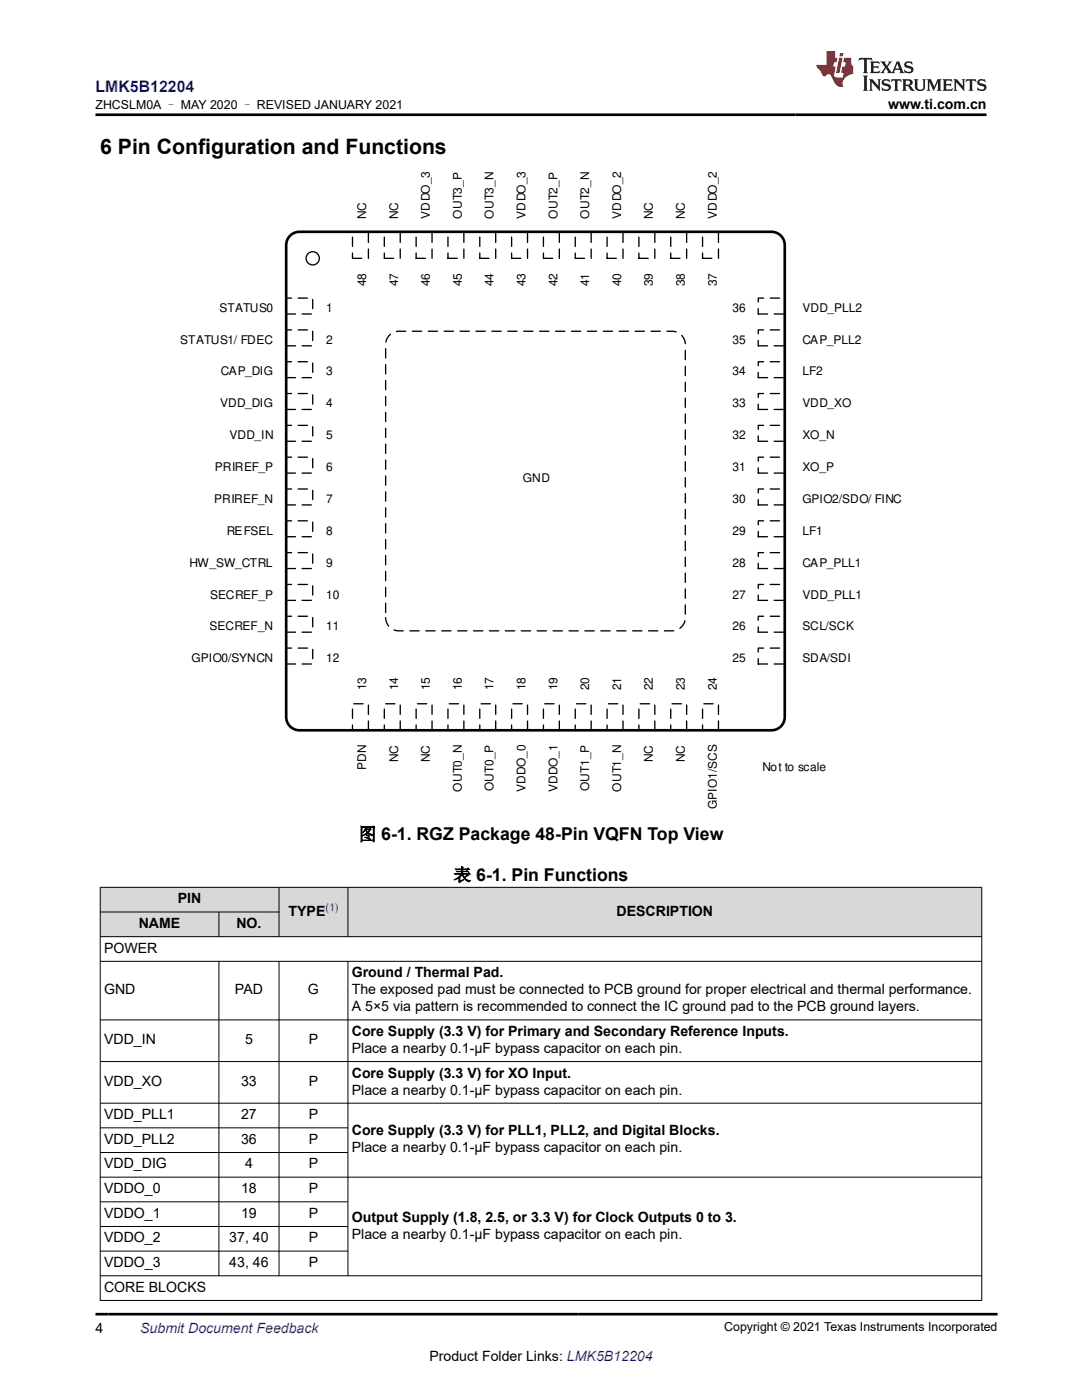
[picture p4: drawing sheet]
<svg xmlns="http://www.w3.org/2000/svg" width="216mm" height="279mm" viewBox="0 0 216 279" stroke-linecap="round" stroke-linejoin="round" font-family="sans-serif">
<path d="M70.3 46.3h3.2v5.3h-3.2z" fill="none" stroke="#000" stroke-width=".26" stroke-dasharray="1.9 1.3"/>
<path d="M70.3 140.5h3.2v5.2h-3.2z" fill-rule="evenodd" fill="#fff"/>
<path d="M70.3 140.5h3.2v5.2h-3.2z" fill="none" stroke="#000" stroke-width=".26" stroke-dasharray="1.9 1.3"/>
<path d="M57.1 59.5h5.3v3.2h-5.3z" fill-rule="evenodd" fill="#fff"/>
<path d="M57.1 59.5h5.3v3.2h-5.3z" fill="none" stroke="#000" stroke-width=".26" stroke-dasharray="1.9 1.3"/>
<path d="M151.3 59.5h5.3v3.2h-5.3z" fill-rule="evenodd" fill="#fff"/>
<path d="M151.3 59.5h5.3v3.2h-5.3z" fill="none" stroke="#000" stroke-width=".26" stroke-dasharray="1.9 1.3"/>
<path d="M76.7 46.3h3.2v5.3h-3.2z" fill-rule="evenodd" fill="#fff"/>
<path d="M76.7 46.3h3.2v5.3h-3.2z" fill="none" stroke="#000" stroke-width=".26" stroke-dasharray="1.9 1.3"/>
<path d="M76.7 140.5h3.2v5.2h-3.2z" fill-rule="evenodd" fill="#fff"/>
<path d="M76.7 140.5h3.2v5.2h-3.2z" fill="none" stroke="#000" stroke-width=".26" stroke-dasharray="1.9 1.3"/>
<path d="M57.1 65.8h5.3v3.2h-5.3z" fill-rule="evenodd" fill="#fff"/>
<path d="M57.1 65.8h5.3v3.2h-5.3z" fill="none" stroke="#000" stroke-width=".26" stroke-dasharray="1.9 1.3"/>
<path d="M151.3 65.8h5.3v3.2h-5.3z" fill-rule="evenodd" fill="#fff"/>
<path d="M151.3 65.8h5.3v3.2h-5.3z" fill="none" stroke="#000" stroke-width=".26" stroke-dasharray="1.9 1.3"/>
<path d="M83 46.3h3.2v5.3h-3.2z" fill-rule="evenodd" fill="#fff"/>
<path d="M83 46.3h3.2v5.3h-3.2z" fill="none" stroke="#000" stroke-width=".26" stroke-dasharray="1.9 1.3"/>
<path d="M83 140.5h3.2v5.2h-3.2z" fill-rule="evenodd" fill="#fff"/>
<path d="M83 140.5h3.2v5.2h-3.2z" fill="none" stroke="#000" stroke-width=".26" stroke-dasharray="1.9 1.3"/>
<path d="M57.1 72.2h5.3v3.2h-5.3z" fill-rule="evenodd" fill="#fff"/>
<path d="M57.1 72.2h5.3v3.2h-5.3z" fill="none" stroke="#000" stroke-width=".26" stroke-dasharray="1.9 1.3"/>
<path d="M151.3 72.2h5.3v3.2h-5.3z" fill-rule="evenodd" fill="#fff"/>
<path d="M151.3 72.2h5.3v3.2h-5.3z" fill="none" stroke="#000" stroke-width=".26" stroke-dasharray="1.9 1.3"/>
<path d="M89.4 46.3h3.2v5.3h-3.2z" fill-rule="evenodd" fill="#fff"/>
<path d="M89.4 46.3h3.2v5.3h-3.2z" fill="none" stroke="#000" stroke-width=".26" stroke-dasharray="1.9 1.3"/>
<path d="M89.4 140.5h3.2v5.2h-3.2z" fill-rule="evenodd" fill="#fff"/>
<path d="M89.4 140.5h3.2v5.2h-3.2z" fill="none" stroke="#000" stroke-width=".26" stroke-dasharray="1.9 1.3"/>
<path d="M57.1 78.5h5.3v3.2h-5.3z" fill-rule="evenodd" fill="#fff"/>
<path d="M57.1 78.5h5.3v3.2h-5.3z" fill="none" stroke="#000" stroke-width=".26" stroke-dasharray="1.9 1.3"/>
<path d="M151.3 78.5h5.3v3.2h-5.3z" fill-rule="evenodd" fill="#fff"/>
<path d="M151.3 78.5h5.3v3.2h-5.3z" fill="none" stroke="#000" stroke-width=".26" stroke-dasharray="1.9 1.3"/>
<path d="M95.7 46.3h3.2v5.3h-3.2z" fill-rule="evenodd" fill="#fff"/>
<path d="M95.7 46.3h3.2v5.3h-3.2z" fill="none" stroke="#000" stroke-width=".26" stroke-dasharray="1.9 1.3"/>
<path d="M95.7 140.5h3.2v5.2h-3.2z" fill-rule="evenodd" fill="#fff"/>
<path d="M95.7 140.5h3.2v5.2h-3.2z" fill="none" stroke="#000" stroke-width=".26" stroke-dasharray="1.9 1.3"/>
<path d="M57.1 84.9h5.3v3.2h-5.3z" fill-rule="evenodd" fill="#fff"/>
<path d="M57.1 84.9h5.3v3.2h-5.3z" fill="none" stroke="#000" stroke-width=".26" stroke-dasharray="1.9 1.3"/>
<path d="M151.3 84.9h5.3v3.2h-5.3z" fill-rule="evenodd" fill="#fff"/>
<path d="M151.3 84.9h5.3v3.2h-5.3z" fill="none" stroke="#000" stroke-width=".26" stroke-dasharray="1.9 1.3"/>
<path d="M102.1 46.3h3.2v5.3h-3.2z" fill-rule="evenodd" fill="#fff"/>
<path d="M102.1 46.3h3.2v5.3h-3.2z" fill="none" stroke="#000" stroke-width=".26" stroke-dasharray="1.9 1.3"/>
<path d="M102.1 140.5h3.2v5.2h-3.2z" fill-rule="evenodd" fill="#fff"/>
<path d="M102.1 140.5h3.2v5.2h-3.2z" fill="none" stroke="#000" stroke-width=".26" stroke-dasharray="1.9 1.3"/>
<path d="M57.1 91.2h5.3v3.2h-5.3z" fill-rule="evenodd" fill="#fff"/>
<path d="M57.1 91.2h5.3v3.2h-5.3z" fill="none" stroke="#000" stroke-width=".26" stroke-dasharray="1.9 1.3"/>
<path d="M151.3 91.2h5.3v3.2h-5.3z" fill-rule="evenodd" fill="#fff"/>
<path d="M151.3 91.2h5.3v3.2h-5.3z" fill="none" stroke="#000" stroke-width=".26" stroke-dasharray="1.9 1.3"/>
<path d="M108.4 46.3h3.2v5.3h-3.2z" fill-rule="evenodd" fill="#fff"/>
<path d="M108.4 46.3h3.2v5.3h-3.2z" fill="none" stroke="#000" stroke-width=".26" stroke-dasharray="1.9 1.3"/>
<path d="M108.4 140.5h3.2v5.2h-3.2z" fill-rule="evenodd" fill="#fff"/>
<path d="M108.4 140.5h3.2v5.2h-3.2z" fill="none" stroke="#000" stroke-width=".26" stroke-dasharray="1.9 1.3"/>
<path d="M57.1 97.6h5.3v3.2h-5.3z" fill-rule="evenodd" fill="#fff"/>
<path d="M57.1 97.6h5.3v3.2h-5.3z" fill="none" stroke="#000" stroke-width=".26" stroke-dasharray="1.9 1.3"/>
<path d="M151.3 97.6h5.3v3.2h-5.3z" fill-rule="evenodd" fill="#fff"/>
<path d="M151.3 97.6h5.3v3.2h-5.3z" fill="none" stroke="#000" stroke-width=".26" stroke-dasharray="1.9 1.3"/>
<path d="M114.8 46.3h3.2v5.3h-3.2z" fill-rule="evenodd" fill="#fff"/>
<path d="M114.8 46.3h3.2v5.3h-3.2z" fill="none" stroke="#000" stroke-width=".26" stroke-dasharray="1.9 1.3"/>
<path d="M114.8 140.5h3.2v5.2h-3.2z" fill-rule="evenodd" fill="#fff"/>
<path d="M114.8 140.5h3.2v5.2h-3.2z" fill="none" stroke="#000" stroke-width=".26" stroke-dasharray="1.9 1.3"/>
<path d="M57.1 103.9h5.3v3.2h-5.3z" fill-rule="evenodd" fill="#fff"/>
<path d="M57.1 103.9h5.3v3.2h-5.3z" fill="none" stroke="#000" stroke-width=".26" stroke-dasharray="1.9 1.3"/>
<path d="M151.3 103.9h5.3v3.2h-5.3z" fill-rule="evenodd" fill="#fff"/>
<path d="M151.3 103.9h5.3v3.2h-5.3z" fill="none" stroke="#000" stroke-width=".26" stroke-dasharray="1.9 1.3"/>
<path d="M121.1 46.3h3.2v5.3h-3.2z" fill-rule="evenodd" fill="#fff"/>
<path d="M121.1 46.3h3.2v5.3h-3.2z" fill="none" stroke="#000" stroke-width=".26" stroke-dasharray="1.9 1.3"/>
<path d="M121.1 140.5h3.2v5.2h-3.2z" fill-rule="evenodd" fill="#fff"/>
<path d="M121.1 140.5h3.2v5.2h-3.2z" fill="none" stroke="#000" stroke-width=".26" stroke-dasharray="1.9 1.3"/>
<path d="M57.1 110.3h5.3v3.2h-5.3z" fill-rule="evenodd" fill="#fff"/>
<path d="M57.1 110.3h5.3v3.2h-5.3z" fill="none" stroke="#000" stroke-width=".26" stroke-dasharray="1.9 1.3"/>
<path d="M151.3 110.3h5.3v3.2h-5.3z" fill-rule="evenodd" fill="#fff"/>
<path d="M151.3 110.3h5.3v3.2h-5.3z" fill="none" stroke="#000" stroke-width=".26" stroke-dasharray="1.9 1.3"/>
<path d="M127.5 46.3h3.2v5.3h-3.2z" fill-rule="evenodd" fill="#fff"/>
<path d="M127.5 46.3h3.2v5.3h-3.2z" fill="none" stroke="#000" stroke-width=".26" stroke-dasharray="1.9 1.3"/>
<path d="M127.5 140.5h3.2v5.2h-3.2z" fill-rule="evenodd" fill="#fff"/>
<path d="M127.5 140.5h3.2v5.2h-3.2z" fill="none" stroke="#000" stroke-width=".26" stroke-dasharray="1.9 1.3"/>
<path d="M57.1 116.6h5.3v3.2h-5.3z" fill-rule="evenodd" fill="#fff"/>
<path d="M57.1 116.6h5.3v3.2h-5.3z" fill="none" stroke="#000" stroke-width=".26" stroke-dasharray="1.9 1.3"/>
<path d="M151.3 116.6h5.3v3.2h-5.3z" fill-rule="evenodd" fill="#fff"/>
<path d="M151.3 116.6h5.3v3.2h-5.3z" fill="none" stroke="#000" stroke-width=".26" stroke-dasharray="1.9 1.3"/>
<path d="M133.8 46.3h3.2v5.3h-3.2z" fill-rule="evenodd" fill="#fff"/>
<path d="M133.8 46.3h3.2v5.3h-3.2z" fill="none" stroke="#000" stroke-width=".26" stroke-dasharray="1.9 1.3"/>
<path d="M133.8 140.5h3.2v5.2h-3.2z" fill-rule="evenodd" fill="#fff"/>
<path d="M133.8 140.5h3.2v5.2h-3.2z" fill="none" stroke="#000" stroke-width=".26" stroke-dasharray="1.9 1.3"/>
<path d="M57.1 123h5.3v3.2h-5.3z" fill-rule="evenodd" fill="#fff"/>
<path d="M57.1 123h5.3v3.2h-5.3z" fill="none" stroke="#000" stroke-width=".26" stroke-dasharray="1.9 1.3"/>
<path d="M151.3 123h5.3v3.2h-5.3z" fill-rule="evenodd" fill="#fff"/>
<path d="M151.3 123h5.3v3.2h-5.3z" fill="none" stroke="#000" stroke-width=".26" stroke-dasharray="1.9 1.3"/>
<path d="M140.2 46.3h3.2v5.3h-3.2z" fill-rule="evenodd" fill="#fff"/>
<path d="M140.2 46.3h3.2v5.3h-3.2z" fill="none" stroke="#000" stroke-width=".26" stroke-dasharray="1.9 1.3"/>
<path d="M140.2 140.5h3.2v5.2h-3.2z" fill-rule="evenodd" fill="#fff"/>
<path d="M140.2 140.5h3.2v5.2h-3.2z" fill="none" stroke="#000" stroke-width=".26" stroke-dasharray="1.9 1.3"/>
<path d="M57.1 129.3h5.3v3.2h-5.3z" fill-rule="evenodd" fill="#fff"/>
<path d="M57.1 129.3h5.3v3.2h-5.3z" fill="none" stroke="#000" stroke-width=".26" stroke-dasharray="1.9 1.3"/>
<path d="M151.3 129.3h5.3v3.2h-5.3z" fill-rule="evenodd" fill="#fff"/>
<path d="M151.3 129.3h5.3v3.2h-5.3z" fill="none" stroke="#000" stroke-width=".26" stroke-dasharray="1.9 1.3"/>
<circle cx="62.4" cy="51.6" r="1.32" fill="none" stroke="#000" stroke-width=".26"/>
<path d="M57.7 47.3a2.64 2.64 0 0 1 2.1-1h94.1a2.65 2.65 0 0 1 2.7 2.6v94.2a2.65 2.65 0 0 1-2.7 2.6h-94.1a2.65 2.65 0 0 1-2.7-2.6v-94.2l.1-.6z" fill="none" stroke="#000" stroke-width=".53"/>
<path d="M77.5 67.1a2.64 2.64 0 0 1 2.1-1h54.5a2.65 2.65 0 0 1 2.6 2.7v54.5a2.65 2.65 0 0 1-2.6 2.6h-54.5a2.65 2.65 0 0 1-2.7-2.6v-54.5l.1-.7z" fill-rule="evenodd" fill="#fff"/>
<path d="M77.5 67.1a2.64 2.64 0 0 1 2.1-1h54.5a2.65 2.65 0 0 1 2.6 2.7v54.5a2.65 2.65 0 0 1-2.6 2.6h-54.5a2.65 2.65 0 0 1-2.7-2.6v-54.5l.1-.7z" fill="none" stroke="#000" stroke-width=".26" stroke-dasharray="1.9 1.3"/>
<g fill="#d8d8d8">
<path d="M20 177.1h175.9v4.9h-175.9z" fill-rule="evenodd"/>
<path d="M20.1 177.2h35.5v4.7h-35.5z" fill-rule="evenodd"/>
<path d="M55.7 177.2h13.7v9.7h-13.7z" fill-rule="evenodd"/>
<path d="M69.5 177.2h126.3v9.7h-126.3z" fill-rule="evenodd"/>
<path d="M20.1 182.1h23.5v4.8h-23.5z" fill-rule="evenodd"/>
<path d="M43.7 182.1h11.9v4.8h-11.9z" fill-rule="evenodd"/>
</g>
<g fill="none" stroke="#000" stroke-width=".2">
<path d="M19.9 177.1h176.1M20 177v82.6M55.7 177v10M69.4 177v10M195.9 177v82.6M19.9 182h35.8M19.9 186.9h176.1M19.9 191.9h176.1M43.7 182v5M43.7 191.9v62.8M55.7 191.9v62.8M69.4 191.9v62.8"/>
<path d="M19.9 203.5h176.1M19.9 211.9h176.1M19.9 220.2h176.1M19.9 225.1h49.6M19.9 234.9h176.1M19.9 230h49.6M19.9 239.8h49.6M19.9 254.6h176.1M19.9 244.8h49.6M19.9 249.7h49.6M19.9 259.5h176.1"/>
</g>
<path d="M171.5 11.6l-.2 .5 .5-.2h.6v.1v2.2l-.2 .4h1l-.2-.4v-2.2v-.1h.5l.5 .2-.1-.5zM173.6 12.3l.2 .4v1.5l-.2 .4h1.9l.1-.6a1.08 1.08 0 0 1-1.3 .2v-.7h.6l.4 .2v-.7l-.4 .2h-.6v-.5l.2-.2a1 1 0 0 1 1 .3l-.1-.5zM175.7 12.3l.9 1.1-1 1.2h.9l-.2-.2 .5-.8 .4 .8-.2 .2h1.6l-.2-.2 .2-.5h.9l.1 .5-.1 .2h.9l-.2-.3-.8-2h-.5l-.9 2.2-.9-1.1 .9-1.1h-.8l.2 .2-.4 .6-.4-.6 .2-.2zM179 12.7l.4 1h-.7zM180.7 12.4a.65 .65 0 0 0-.2 .7 .65 .65 0 0 0 .6 .5l.6 .1 .1 .3a.79 .79 0 0 1-.7 .4 .79 .79 0 0 1-.7-.5l.1 .7 .2-.1a.93 .93 0 0 0 1.1 .1 .93 .93 0 0 0 .4-1 1.46 1.46 0 0 0-1.2-.6l-.1-.3a1.09 1.09 0 0 1 1.2 .2l-.2-.6-.1 .1-.5-.2zM172.2 15.1l.2 .4v2.2l-.2 .4h1l-.2-.4v-2.2l.2-.4zM173.4 15.8l.2 .4v1.5l-.2 .4h.8l-.3-.4 .1-1.3 1.6 1.8v-2l.2-.4h-.7l.1 .2 .1 1.1-1.2-1.3zM176.2 15.9a.65 .65 0 0 0-.2 .8 .65 .65 0 0 0 .6 .4l.6 .2 .1 .2a.79 .79 0 0 1-.7 .4 .79 .79 0 0 1-.7-.5l.1 .7 .2-.1a.93 .93 0 0 0 1.1 .1 .93 .93 0 0 0 .4-.9 1.46 1.46 0 0 0-1.2-.6l-.1-.4a1.09 1.09 0 0 1 1.2 .2l-.1-.6-.2 .1-.5-.1zM177.9 15.8l-.1 .6a.63 .63 0 0 1 .8-.3v1.6l-.3 .4h1l-.2-.4v-1.6a.66 .66 0 0 1 .8 .3l-.1-.6zM180 15.8l.2 .4v1.5l-.2 .4h1l-.2-.2-.1-.7h.5l.1 .2a.79 .79 0 0 0 1.2 .6l-1-.9a.61 .61 0 0 0 .6-.6 .61 .61 0 0 0-.5-.7zM180.8 16.1h.1a.47 .47 0 0 1 .5 .1 .47 .47 0 0 1 .1 .5l-.1 .1-.7 .1zM182.3 15.8l.2 .2a2.27 2.27 0 0 0 .4 2 1.04 1.04 0 0 0 1.7-.7v-1.3l.2-.2h-.8l.2 .4v1.1a.6 .6 0 0 1-.6 .6 .6 .6 0 0 1-.6-.6v-1.1l.3-.4zM184.9 15.8l.2 .4v1.5l-.2 .4h.8l-.3-.4v-1.4l.9 1.9 .9-1.9v1.4l-.3 .4h1l-.2-.4v-1.5l.2-.4h-.8l-.7 1.5-.6-1.5zM188.1 15.8l.2 .4v1.5l-.2 .4h1.9l.1-.6a1.09 1.09 0 0 1-1.3 .2v-.7h.6l.4 .2v-.6l-.4 .2h-.6v-.6l.2-.1a1.01 1.01 0 0 1 1 .3l-.1-.6zM190.2 15.8l.3 .4v1.5l-.3 .4h.8l-.2-.4v-1.3l1.6 1.8v-2l.2-.4h-.7l.2 .2v1.1l-1.2-1.3zM192.8 15.8l-.1 .6a.63 .63 0 0 1 .8-.3v1.6l-.3 .4h1l-.2-.4v-1.6a.66 .66 0 0 1 .8 .3l-.1-.6zM195.2 15.9a.65 .65 0 0 0-.2 .8 .65 .65 0 0 0 .6 .4l.6 .2 .2 .2a.79 .79 0 0 1-.7 .4 .79 .79 0 0 1-.7-.5l.1 .7 .2-.1a.93 .93 0 0 0 1 .1 .93 .93 0 0 0 .5-.9 1.46 1.46 0 0 0-1.3-.6v-.4a1.09 1.09 0 0 1 1.2 .2l-.2-.6-.2 .1-.5-.1z" fill="#231f20"/>
<path d="M164.9 10.2v2.8h-2l.1 .3 .8 1a.95 .95 0 0 0 1 .9 .59 .59 0 0 1 .5-.4 .59 .59 0 0 1 .5 .4l.4 .7a1.59 1.59 0 0 0 2.1 1.4 1.61 1.61 0 0 1 1-2.3l1-.3-.1-1.5a1.59 1.59 0 0 1-.3-1.7h-1.5l-.2 .9h.6l-.2 .9h-.5l-.2 1v.2l.4 .1-.1 .9h-.7a.73 .73 0 0 1-1-.7l.3-1.5h-.5l.1-.9h.5l.2-.9h-.5v-1.3zM167.4 11.5l-.6 3.1h.7l.6-3.1zM167.6 10.6l-.1 .6h.7l.1-.6z" fill="#ed1c24"/>
<path d="M19 22.9h177.8M19 262.3h180" fill="none" stroke="#000" stroke-width=".53"/>
<text font-size="4.2" x="20" y="30.7">6 Pin Configuration and Functions</text>
<g font-size="3.5">
<text x="71.6" y="167.7">图 6-1. RGZ Package 48-Pin VQFN Top View</text>
<text x="90.5" y="175.8">表 6-1. Pin Functions</text>
</g>
<text font-size="3.2" fill="#00f" x="19.1" y="18.3">LMK5B12204</text>
<g font-size="2.8">
<text x="177.2" y="21.7">www.ti.com.cn</text>
<text x="27.7" y="185.2">NAME</text>
<text x="35.5" y="180.3">PIN</text>
<text x="47.2" y="185.2">NO.</text>
<text x="57.6" y="182.7">TYPE</text>
<text x="123" y="182.7">DESCRIPTION</text>
<text x="20.8" y="190.1">POWER</text>
<text x="70.2" y="195">Ground / Thermal Pad.</text>
<text x="20.8" y="198.4">GND</text>
<text x="46.9" y="198.4">PAD</text>
<text x="61.5" y="198.4">G</text>
<text x="70.2" y="198.4">The exposed pad must be connected to PCB ground for proper electrical and thermal performance.</text>
<text x="70.2" y="201.8">A 5×5 via pattern is recommended to connect the IC ground pad to the PCB ground layers.</text>
<text x="20.8" y="208.4">VDD_IN</text>
<text x="48.9" y="208.4">5</text>
<text x="61.6" y="208.4">P</text>
<text x="70.2" y="206.7">Core Supply (3.3 V) for Primary and Secondary Reference Inputs.</text>
<text x="70.2" y="210.1">Place a nearby 0.1-µF bypass capacitor on each pin.</text>
<text x="70.2" y="215">Core Supply (3.3 V) for XO Input.</text>
<text x="20.8" y="216.7">VDD_XO</text>
<text x="48.1" y="216.7">33</text>
<text x="61.6" y="216.7">P</text>
<text x="70.2" y="218.4">Place a nearby 0.1-µF bypass capacitor on each pin.</text>
<text x="20.8" y="223.4">VDD_PLL1</text>
<text x="48.1" y="223.4">27</text>
<text x="61.6" y="223.4">P</text>
<text x="70.2" y="226.6">Core Supply (3.3 V) for PLL1, PLL2, and Digital Blocks.</text>
<text x="20.8" y="228.3">VDD_PLL2</text>
<text x="20.8" y="233.2">VDD_DIG</text>
<text x="48.1" y="228.3">36</text>
<text x="48.9" y="233.2">4</text>
<text x="61.6" y="228.3">P</text>
<text x="61.6" y="233.2">P</text>
<text x="70.2" y="230">Place a nearby 0.1-µF bypass capacitor on each pin.</text>
<text x="20.8" y="238.1">VDDO_0</text>
<text x="48.1" y="238.1">18</text>
<text x="61.6" y="238.1">P</text>
<text x="20.8" y="243">VDDO_1</text>
<text x="48.1" y="243">19</text>
<text x="61.6" y="243">P</text>
<text x="70.2" y="243.8">Output Supply (1.8, 2.5, or 3.3 V) for Clock Outputs 0 to 3.</text>
<text x="20.8" y="248">VDDO_2</text>
<text x="45.8" y="248">37, 40</text>
<text x="61.6" y="248">P</text>
<text x="70.2" y="247.2">Place a nearby 0.1-µF bypass capacitor on each pin.</text>
<text x="20.8" y="252.9">VDDO_3</text>
<text x="20.8" y="257.8">CORE BLOCKS</text>
<text x="45.8" y="252.9">43, 46</text>
<text x="61.6" y="252.9">P</text>
<text x="19" y="266">4</text>
<text x="85.7" y="271.7">Product Folder Links: LMK5B12204</text>
</g>
<text font-size="2.8" fill="#00f" x="28" y="266">Submit Document Feedback</text>
<g font-size="2.5">
<text x="19.1" y="21.8">ZHCSLM0A – MAY 2020 – REVISED JANUARY 2021</text>
<text x="144.5" y="265.7">Copyright © 2021 Texas Instruments Incorporated</text>
</g>
<g font-size="2.4">
<text x="73.1" y="43.6" transform="rotate(-90 73.1 43.6)">NC</text>
<text x="79.4" y="43.6" transform="rotate(-90 79.4 43.6)">NC</text>
<text x="85.8" y="43.6" transform="rotate(-90 85.8 43.6)">VDDO_3</text>
<text x="92.1" y="43.6" transform="rotate(-90 92.1 43.6)">OUT3_P</text>
<text x="98.5" y="43.6" transform="rotate(-90 98.5 43.6)">OUT3_N</text>
<text x="104.9" y="43.6" transform="rotate(-90 104.9 43.6)">VDDO_3</text>
<text x="111.2" y="43.6" transform="rotate(-90 111.2 43.6)">OUT2_P</text>
<text x="117.6" y="43.6" transform="rotate(-90 117.6 43.6)">OUT2_N</text>
<text x="123.9" y="43.6" transform="rotate(-90 123.9 43.6)">VDDO_2</text>
<text x="130.3" y="43.6" transform="rotate(-90 130.3 43.6)">NC</text>
<text x="136.7" y="43.6" transform="rotate(-90 136.7 43.6)">NC</text>
<text x="143" y="43.6" transform="rotate(-90 143 43.6)">VDDO_2</text>
<text x="73.1" y="57.2" transform="rotate(-90 73.1 57.2)">48</text>
<text x="79.4" y="57.2" transform="rotate(-90 79.4 57.2)">47</text>
<text x="85.8" y="57.2" transform="rotate(-90 85.8 57.2)">46</text>
<text x="92.1" y="57.2" transform="rotate(-90 92.1 57.2)">45</text>
<text x="98.5" y="57.2" transform="rotate(-90 98.5 57.2)">44</text>
<text x="104.9" y="57.2" transform="rotate(-90 104.9 57.2)">43</text>
<text x="111.2" y="57.2" transform="rotate(-90 111.2 57.2)">42</text>
<text x="117.6" y="57.2" transform="rotate(-90 117.6 57.2)">41</text>
<text x="123.9" y="57.2" transform="rotate(-90 123.9 57.2)">40</text>
<text x="130.3" y="57.2" transform="rotate(-90 130.3 57.2)">39</text>
<text x="136.7" y="57.2" transform="rotate(-90 136.7 57.2)">38</text>
<text x="143" y="57.2" transform="rotate(-90 143 57.2)">37</text>
<text x="43.8" y="62.2">STATUS0</text>
<text x="65.1" y="62.2">1</text>
<text x="146.2" y="62.2">36</text>
<text x="160.1" y="62.2">VDD_PLL2</text>
<text x="36" y="68.6">STATUS1/ FDEC</text>
<text x="65.1" y="68.6">2</text>
<text x="146.2" y="68.6">35</text>
<text x="160.1" y="68.6">CAP_PLL2</text>
<text x="44" y="74.9">CAP_DIG</text>
<text x="65.1" y="74.9">3</text>
<text x="146.2" y="74.9">34</text>
<text x="160.1" y="74.9">LF2</text>
<text x="43.9" y="81.3">VDD_DIG</text>
<text x="65.1" y="81.3">4</text>
<text x="146.2" y="81.3">33</text>
<text x="160.1" y="81.3">VDD_XO</text>
<text x="45.8" y="87.6">VDD_IN</text>
<text x="65.1" y="87.6">5</text>
<text x="146.2" y="87.6">32</text>
<text x="160.1" y="87.6">XO_N</text>
<text x="42.8" y="94">PRIREF_P</text>
<text x="65.1" y="94">6</text>
<text x="146.2" y="94">31</text>
<text x="160.1" y="94">XO_P</text>
<text x="42.7" y="100.4">PRIREF_N</text>
<text x="65.1" y="100.4">7</text>
<text x="104.3" y="96.1">GND</text>
<text x="146.2" y="100.4">30</text>
<text x="160.1" y="100.4">GPIO2/SDO/ FINC</text>
<text x="45.2" y="106.7">REFSEL</text>
<text x="65.1" y="106.7">8</text>
<text x="146.2" y="106.7">29</text>
<text x="160.1" y="106.7">LF1</text>
<text x="37.8" y="113.1">HW_SW_CTRL</text>
<text x="65.1" y="113.1">9</text>
<text x="146.2" y="113.1">28</text>
<text x="160.1" y="113.1">CAP_PLL1</text>
<text x="41.9" y="119.4">SECREF_P</text>
<text x="65.1" y="119.4">10</text>
<text x="146.2" y="119.4">27</text>
<text x="160.1" y="119.4">VDD_PLL1</text>
<text x="41.8" y="125.8">SECREF_N</text>
<text x="65.1" y="125.8">11</text>
<text x="146.2" y="125.8">26</text>
<text x="160.1" y="125.8">SCL/SCK</text>
<text x="38.2" y="132.2">GPIO0/SYNCN</text>
<text x="65.1" y="132.2">12</text>
<text x="73.1" y="137.7" transform="rotate(-90 73.1 137.7)">13</text>
<text x="79.4" y="137.7" transform="rotate(-90 79.4 137.7)">14</text>
<text x="85.8" y="137.7" transform="rotate(-90 85.8 137.7)">15</text>
<text x="92.1" y="137.7" transform="rotate(-90 92.1 137.7)">16</text>
<text x="98.5" y="137.7" transform="rotate(-90 98.5 137.7)">17</text>
<text x="104.9" y="137.7" transform="rotate(-90 104.9 137.7)">18</text>
<text x="111.2" y="137.7" transform="rotate(-90 111.2 137.7)">19</text>
<text x="117.6" y="137.7" transform="rotate(-90 117.6 137.7)">20</text>
<text x="123.9" y="137.7" transform="rotate(-90 123.9 137.7)">21</text>
<text x="130.3" y="137.7" transform="rotate(-90 130.3 137.7)">22</text>
<text x="136.7" y="137.7" transform="rotate(-90 136.7 137.7)">23</text>
<text x="143" y="137.7" transform="rotate(-90 143 137.7)">24</text>
<text x="146.2" y="132.2">25</text>
<text x="160.1" y="132.2">SDA/SDI</text>
<text x="73.1" y="153.6" transform="rotate(-90 73.1 153.6)">PDN</text>
<text x="79.4" y="152.1" transform="rotate(-90 79.4 152.1)">NC</text>
<text x="85.8" y="152.1" transform="rotate(-90 85.8 152.1)">NC</text>
<text x="130.3" y="152.1" transform="rotate(-90 130.3 152.1)">NC</text>
<text x="136.7" y="152.1" transform="rotate(-90 136.7 152.1)">NC</text>
<text x="152.1" y="153.9">Not to scale</text>
<text x="92.1" y="158" transform="rotate(-90 92.1 158)">OUT0_N</text>
<text x="98.5" y="157.9" transform="rotate(-90 98.5 157.9)">OUT0_P</text>
<text x="104.9" y="158.1" transform="rotate(-90 104.9 158.1)">VDDO_0</text>
<text x="111.2" y="158.1" transform="rotate(-90 111.2 158.1)">VDDO_1</text>
<text x="117.6" y="157.9" transform="rotate(-90 117.6 157.9)">OUT1_P</text>
<text x="123.9" y="158" transform="rotate(-90 123.9 158)">OUT1_N</text>
<text x="143" y="161.5" transform="rotate(-90 143 161.5)">GPIO1/SCS</text>
</g>
<text font-size="2.1" fill="#00f" x="64.9" y="181.8">(1)</text>
</svg>
